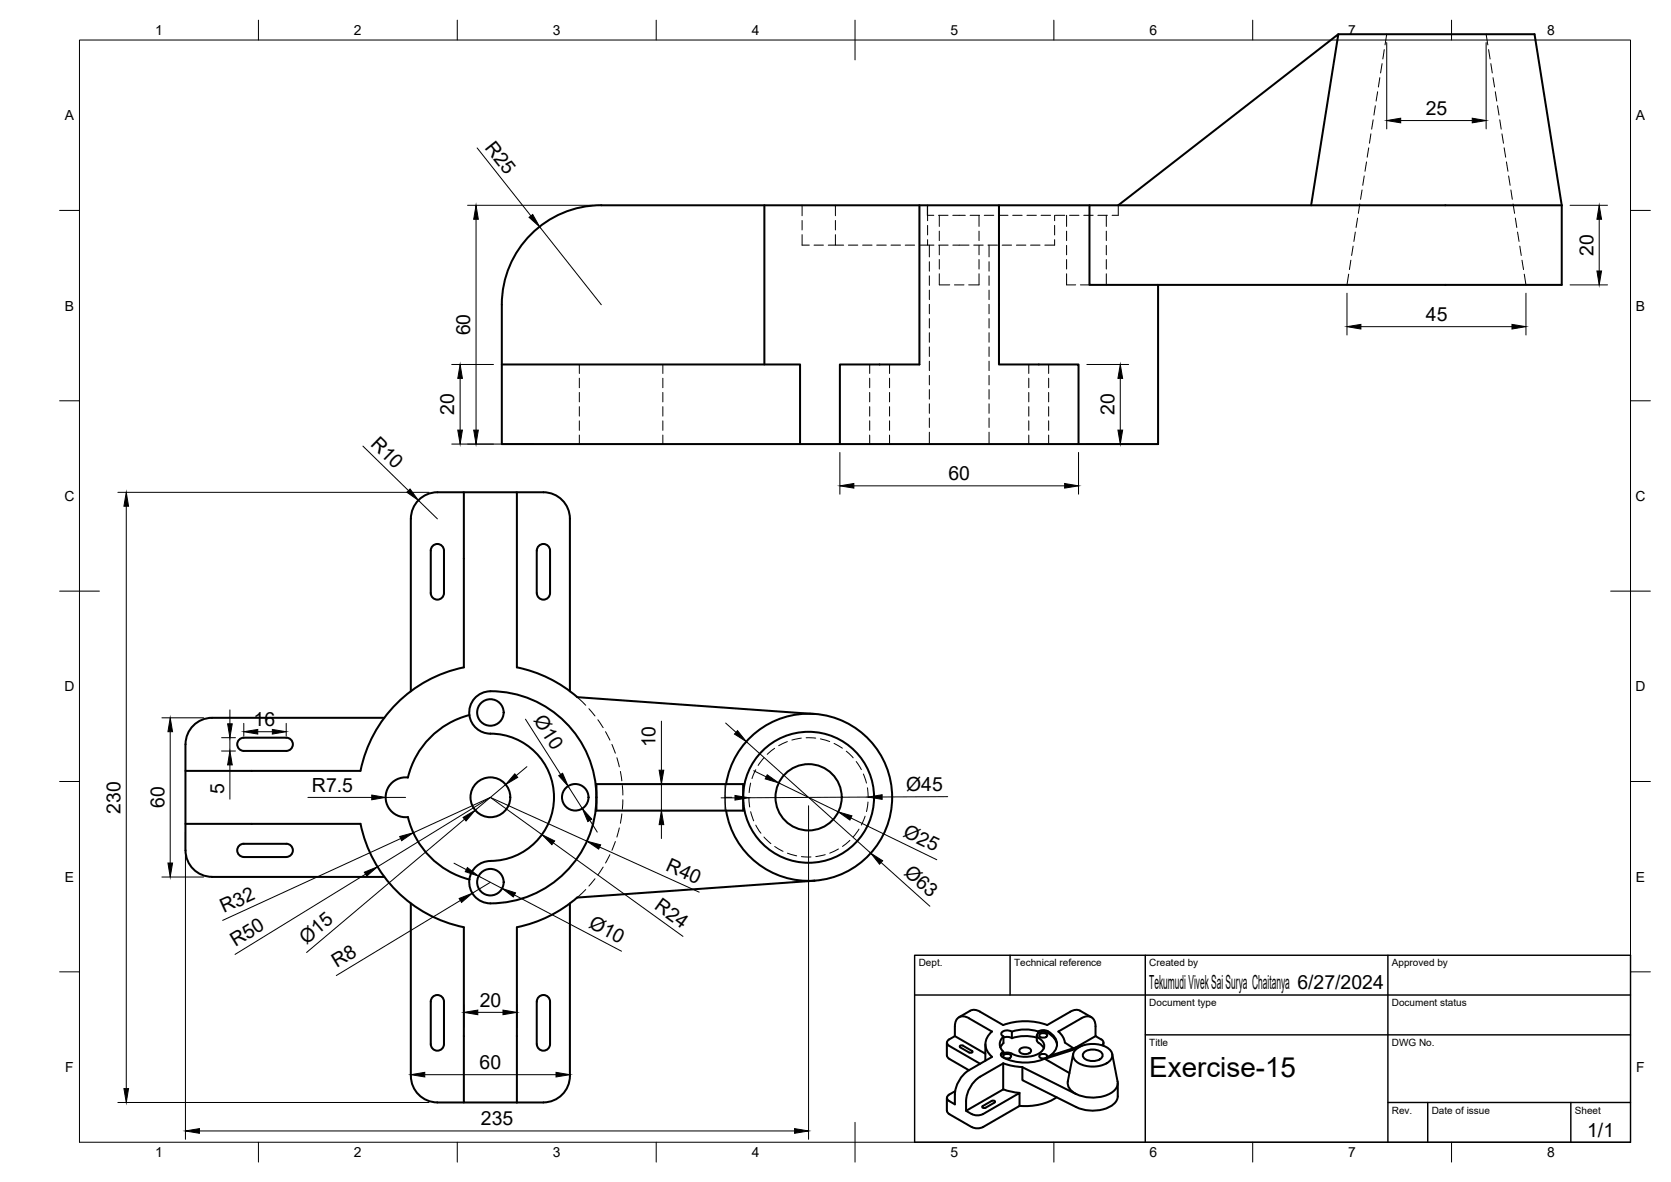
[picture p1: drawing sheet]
<svg xmlns="http://www.w3.org/2000/svg" width="420mm" height="297mm" viewBox="0 0 420 297" stroke-linecap="round" stroke-linejoin="round" font-family="sans-serif">
<!-- layer: Visible -->
<g fill="none" stroke="#000" stroke-width=".51">
<path d="M336.5 8.6h49.3l6.9 43M151.2 51.6h241.5M151.2 51.6a25 25 0 0 0-25 25v35h165v-40M192.2 51.6v40M231.2 51.6v40h-20v20M251.2 51.6v40h20v20M273.9 51.6v20h118.8v-20M281.2 51.6l55.3-43-6.8 43M126.2 91.6h75v20M103.3 130.4v43.3M103.3 130.4a6.7 6.7 0 0 1 6.7-6.7h26.6a6.7 6.7 0 0 1 6.7 6.7v43.3M108.8 137.2a1.66 1.66 0 0 1 1.8-.4 1.66 1.66 0 0 1 1 1.6v10.6a1.66 1.66 0 0 1-1.6 1.7 1.66 1.66 0 0 1-1.7-1.7v-10.6z"/>
<path d="M116.6 123.7v44M130 123.7v44M135.5 137.2a1.66 1.66 0 0 1 1.8-.4 1.66 1.66 0 0 1 1 1.6v10.6a1.66 1.66 0 0 1-1.7 1.7 1.66 1.66 0 0 1-1.6-1.7v-10.6zM116.6 167.7a33.3 33.3 0 0 0-25.9 26M118 179.7a21.4 21.4 0 0 0-15.4 15.7 5 5 0 0 0-5.6 5 5 5 0 0 0 5.6 4.9 21.3 21.3 0 0 0 15.4 15.7M123.3 173.7a26.6 26.6 0 0 1 26.7 27.2 26.6 26.6 0 0 1-28 26 5.3 5.3 0 0 1-4-5.9 5.3 5.3 0 0 1 5.3-4.6 16 16 0 0 0 16-16.5 16 16 0 0 0-16.9-15.6 5.3 5.3 0 0 1-4.4-5.7 5.3 5.3 0 0 1 5.3-4.9M130 167.7a33.3 33.3 0 0 1 15.1 7.5l59.7 4.2M46.6 193.7h44M60.1 185.9l1.2-.5h10.7a1.66 1.66 0 0 1 1.6 1.7 1.66 1.66 0 0 1-1.6 1.6h-10.7a1.66 1.66 0 0 1-1.5-1 1.66 1.66 0 0 1 .3-1.8zM96.6 180.4h-43.3a6.7 6.7 0 0 0-6.6 6.6l-.1 26.7a6.7 6.7 0 0 0 6.7 6.7M150 197h36.9v6.7h-36.9zM182.6 197a21 21 0 0 1 22.5-17.6 21 21 0 0 1 19.2 21.1 21 21 0 0 1-19.5 20.8"/>
<path d="M46.6 207h44M60.1 212.5l1.2-.5h10.7a1.67 1.67 0 0 1 1.6 1.7 1.67 1.67 0 0 1-1.6 1.7h-10.7a1.66 1.66 0 0 1-1.5-1.1 1.66 1.66 0 0 1 .3-1.8zM90.7 207a33.3 33.3 0 0 0 25.9 26M182.6 203.7a21 21 0 0 0 22.2 17.6M53.3 220.4h43.3M103.3 227v43.4M116.6 233.1v44h13.4M130 233.1v44M143.3 227v43.4a6.7 6.7 0 0 1-6.7 6.6M204.8 221.3l-59.7 4.2a33.3 33.3 0 0 1-15.1 7.5M108.8 250.5a1.66 1.66 0 0 1 1.8-.3 1.66 1.66 0 0 1 1 1.5v10.7a1.66 1.66 0 0 1-1.6 1.6 1.66 1.66 0 0 1-1.7-1.6v-10.7zM135.5 250.5a1.66 1.66 0 0 1 1.8-.3 1.66 1.66 0 0 1 1 1.5v10.7a1.67 1.67 0 0 1-1.7 1.6 1.67 1.67 0 0 1-1.6-1.6v-10.7z"/>
<path d="M240.1 257.9v2.5l-1.4 .8a.85 .85 0 0 0-.6 .8 .85 .85 0 0 0 .6 .8l7.7 4.5M240.1 257.9a2.14 2.14 0 0 1 1-2.3 2.14 2.14 0 0 1 2.5 .3l5.8 3.3a3.9 3.9 0 0 0 0 6.4l-5.8 3.4-4.9-2.9-.4-.4-.2-.4M246.4 254.3l5.9 3.3a16.2 16.2 0 0 1 11 0l5.8-3.4a2.6 2.6 0 0 1 2.5-.2l2.8 1.6M246.5 254.2a2.6 2.6 0 0 0-2.5-.2l-2.9 1.6M254.4 259.3a2 2 0 0 0-2.6 .3 .71 .71 0 0 0 .5 .9M254.4 259.3v1.6M261 259.2v.5M261.4 260l.9-.4a.73 .73 0 0 1 .9 .8l-.9 .4a.73 .73 0 0 1-.9-.8zM263.4 259.1a2.49 2.49 0 0 0-2.4 .1 10.6 10.6 0 0 0-6.6 .1M263.4 259.1a3.5 3.5 0 0 1 2 4.7 9 9 0 0 1-8.2 3.2 8.9 8.9 0 0 1-5.5-1.8 .77 .77 0 0 1 .6-.9M266.1 259.2l5.8-3.3a2.16 2.16 0 0 1 2.5-.3 2.16 2.16 0 0 1 1.1 2.3v2.5l1.4 .8M266.1 259.2l1.1 1.3 .6 1.5 2.1 1.4"/>
<path d="M103.3 270.4a6.7 6.7 0 0 0 6.7 6.6M110 277.1h6.6M130 277.1h6.6M238.1 262v3.3M238.1 275.9v3.3M240.1 260.4l7.7 4.4M240.2 274.2l-1.5 .9a.86 .86 0 0 0-.6 .8 .86 .86 0 0 0 .6 .8l1.4 .8v-2.4M242.1 262.8l-.4-.1-.4 .3 2.4 1.5 .5 .1 .3-.2-.1-.3-2.3-1.3M243.6 268.9a7.8 7.8 0 0 0-3.5 6.2M246.5 270.6a7.8 7.8 0 0 0-3.6 6.1v2.5M247.8 262.4v4.2M247.8 278.4h-.5l-.3-.3 2.4-1.4 .4-.1 .4 .2-.1 .3-2.3 1.3"/>
<path d="M252.2 273.8l-9.3 5.4a4 4 0 0 0 3.8 .9l9.6-5.4v3.2M252.2 267.2l-5.8 3.4M252.2 267.2v6.6M252.3 267.2l2.6 .7 2.2 .3M252.3 273.8l2.2 .6 1.9 .3M252.3 264.7l-.6 .5M252.3 260.5a2.71 2.71 0 0 1-.6 2.4l-.2 .3M252.3 265.2l.9-.4a.73 .73 0 0 1 1 .8l-1 .4a.73 .73 0 0 1-.9-.8zM252.3 260.5a2.44 2.44 0 0 0 0 3.8v.4M252.3 260.8l1.3-.2 .8 .3M256.3 277.9l-9.1 5.3-1.4 .4-1.5-.4-5.6-3.2-.6-.9M256.4 263.7a1.95 1.95 0 0 1 2.9 .2 1.29 1.29 0 0 1-1.8 1 .9 .9 0 0 1-.9-.2 .9 .9 0 0 1-.2-1z"/>
<path d="M257.1 268.2v3.2l13.5 6.8a9.5 9.5 0 0 0 9.5-.8 2.67 2.67 0 0 0 1-1.9M257.1 268.2l13.5 6.8M260.7 260.2l.1 1.5 .4 .4M260.7 260.8a10.6 10.6 0 0 0-6.3 .1M261.2 262.1l.6 .5 .7 .8M261.4 265.2l.9-.4a.73 .73 0 0 1 .9 .8l-.9 .4a.73 .73 0 0 1-.9-.8zM265.7 275.7a14.3 14.3 0 0 1-9.3 2.2M265.8 262.6a3.5 3.5 0 0 0-4.5-3.1 .71 .71 0 0 0-.6 .6 .71 .71 0 0 0 .5 .7 2.08 2.08 0 0 1 1.4 2 2.08 2.08 0 0 1-1.4 2 7.7 7.7 0 0 1-7.2-.2l-.9-.1-.8 .2M269.8 264.9l-1.3 6.9a3 3 0 0 0 2.1 3.1M270.5 263.7l.1-.1-7.9 2.5M270.6 263.6a7 7 0 0 1 8.7 .5 2.07 2.07 0 0 1-1.1 3.1 7.5 7.5 0 0 1-7.6-.4 1.91 1.91 0 0 1 0-3.2zM271.9 262.9l-1.3 .7"/>
<path d="M272 262.8l-7.9 2.5-1.4 .8 6.2 3.6M272.6 264.5a3.4 3.4 0 0 1 4.6 .3 1.57 1.57 0 0 1-1.8 1.8 3 3 0 0 1-3.1-1v-.8zM275.5 260.4l-5 2.8M276.9 261.2a.84 .84 0 0 1 .6 .7 .84 .84 0 0 1-.4 .8M277.5 262v.8M279.7 264.9l1.3 6.9a3.2 3.2 0 0 1-2.5 3.3 10.1 10.1 0 0 1-7.9-.2M281.1 272.2v3.3"/>
<circle cx="123.3" cy="179" r="3.3"/>
<circle cx="123.3" cy="200.4" r="5"/>
<circle cx="144.6" cy="200.4" r="3.3"/>
<circle cx="203.3" cy="200.4" r="16.5"/>
<circle cx="203.3" cy="200.4" r="8.3"/>
<circle cx="123.3" cy="221.7" r="3.3"/>
</g>
<!-- layer: Hidden -->
<g fill="none" stroke="#000" stroke-width=".25">
<path d="M346.9 19.5l-.3 2.4M347.5 16l-.4 2.3M348.1 12.5l-.4 2.3M348.7 8.6l-.4 2.7M373.7 8.6l.4 2.7M374.3 12.5l.4 2.3M374.9 16l.3 2.3M375.4 19.5l.4 2.4M344.1 37.2l-.3 2.3M344.7 33.6l-.4 2.4M345.3 30.1l-.4 2.4M345.8 26.6l-.3 2.3"/>
<path d="M346.4 23.1l-.4 2.3M376 23.1l.3 2.3M376.5 26.6l.4 2.3M377.1 30.1l.4 2.4M377.7 33.6l.3 2.4M378.2 37.2l.4 2.3M201.7 59v2.6h1.8M201.7 51.6v2.6M201.7 55.4v2.4M210.1 59v2.6h-1.8M210.1 51.6v2.6M210.1 55.4v2.4"/>
<path d="M233.2 51.6v2.5h1.6M233.2 51.6v3.9M233.2 56.6v2.4M236 54.1h2.4M236.2 54.1v2.8M236.2 58.1v2.4M239.6 54.1h3.1M243.9 54.1h2.4M246.2 54.1v2.8M246.2 58.1v2.4M247.5 54.1h2.4M251.1 54.1h2.3"/>
<path d="M254.6 54.1h2.4M258.2 54.1h2.4M261.8 54.1h2.4M265.2 54.1v1.4M265.2 56.6v2.4M265.3 54.1h2.4M268.2 54.1v2.8M268.2 58.1v2.4M268.9 54.1h2.4M272.5 54.1h2.4M276.1 54.1h2.3M278.2 54.1v2.8"/>
<path d="M278.2 58.1v2.4M281.2 51.6v2.5h-1.6M340.8 58.3l-.4 2.4M341.4 54.8l-.4 2.4M341.9 51.3l-.4 2.3M342.5 47.7l-.4 2.4M343 44.2l-.4 2.4M343.6 40.7l-.4 2.3M378.8 40.7l.4 2.3M379.3 44.2l.4 2.4M379.9 47.7l.4 2.4M380.4 51.3l.4 2.3"/>
<path d="M381 54.8l.4 2.4M381.6 58.3l.4 2.4M204.7 61.6h2.4M210.1 61.6h2M213.3 61.6h2.4M216.9 61.6h2.4M220.5 61.6h2.3M224 61.6h2.4M227.6 61.6h2.4M233.2 60.2v1.4h-2M233.2 61.6h1.6M233.7 61.6v3"/>
<path d="M233.7 65.8v2.3M233.7 69.3v2.4M233.7 72.9v2.4M233.7 76.5v2.4M236 61.6h2.4M236.2 68.8v2.8h2.6M236.2 61.7v2.3M236.2 65.2v2.4M239.6 61.6h4M240 71.6h2.4M244.8 61.6h2.4M246.2 68.8v2.8h-2.6"/>
<path d="M246.2 61.7v2.3M246.2 65.2v2.4M248.4 61.6h2.4M248.7 61.6v3M248.7 65.8v2.3M248.7 69.3v2.4M248.7 72.9v2.4M248.7 76.5v2.4M252 61.6h2.4M255.6 61.6h2.3M259.1 61.6h2.4M265.2 60.2v1.4h-2.5"/>
<path d="M268.2 68.8v2.8h2.3M268.2 61.7v2.3M268.2 65.2v2.4M271.7 71.6h2.2M278.2 61.7v2.3M278.2 65.2v2.4M278.2 68.8v2.8M339.1 68.9l-.4 2.7M339.7 65.4l-.4 2.3M340.2 61.9l-.3 2.3M382.1 61.9l.4 2.3M382.7 65.4l.4 2.3"/>
<path d="M383.3 68.9l.4 2.7M145.7 91.6v2.3M145.7 95v2.4M145.7 98.6v2.4M166.7 91.6v2.3M166.7 95v2.4M166.7 98.6v2.4M218.7 91.6v2.3M218.7 95v2.4M218.7 98.6v2.4M223.7 91.6v2.3M223.7 95v2.4"/>
<path d="M223.7 98.6v2.4M233.7 80.1v2.3M233.7 83.6v2.4M233.7 87.2v2.4M233.7 90.8v2.3M233.7 94.3v2.4M233.7 97.9v2.4M248.7 80.1v2.3M248.7 83.6v2.4M248.7 87.2v2.4M248.7 90.8v2.3M248.7 94.3v2.4"/>
<path d="M248.7 97.9v2.4M258.7 91.6v2.3M258.7 95v2.4M258.7 98.6v2.4M263.7 91.6v2.3M263.7 95v2.4M263.7 98.6v2.4M145.7 102.2v2.4M145.7 105.8v2.3M145.7 109.3v2.3M166.7 102.2v2.4M166.7 105.8v2.3"/>
<path d="M166.7 109.3v2.3M218.7 102.2v2.4M218.7 105.8v2.3M218.7 109.3v2.3M223.7 102.2v2.4M223.7 105.8v2.3M223.7 109.3v2.3M233.7 101.5v2.4M233.7 105.1v2.3M233.7 108.6v3M248.7 101.5v2.4M248.7 105.1v2.3"/>
<path d="M248.7 108.6v3M258.7 102.2v2.4M258.7 105.8v2.3M258.7 109.3v2.3M263.7 102.2v2.4M263.7 105.8v2.3M263.7 109.3v2.3M145.1 175.2l2.2 2M148.1 178.1l1.5 1.8M150.3 180.9l1.4 1.9M152.3 183.9l1.1 2.1M153.9 187.1l.8 2.2"/>
<path d="M155.1 190.4l.6 2.3M156 193.9l.4 2.3M156.5 197.4l.1 2.4M182.3 197v6.7M182.6 197l-.3 3.4M188.7 196.8l-.3 2.4M190 193.4l-.9 2.3M192.1 190.4l-1.5 2M194.8 188.1l-1.9 1.5M198 186.4l-2.2 1M201.5 185.5l-2.4 .5M202.7 185.4l2.4 .1"/>
<path d="M206.3 185.7l2.3 .7M209.7 186.8l2.1 1.2M212.8 188.8l1.7 1.6M215.3 191.4l1.3 2M217.1 194.5l.8 2.3M218.1 198l.2 2.4M151.7 217.9l-1.4 2M153.4 214.8l-1.1 2.1M154.7 211.5l-.8 2.2M155.7 208.1l-.6 2.3M156.4 204.5l-.4 2.4M156.6 201l-.1 2.4"/>
<path d="M182.3 200.4l.3 3.3M182.3 200.4h1.7M185.2 200.4h1.7M188.3 200.4l.2 2.4M188.7 204l.8 2.3M190 207.4l1.3 2M192.1 210.3l1.7 1.7M194.8 212.7l2.1 1.2M198 214.4l2.3 .7M201.5 215.3l2.4 .1M207.5 214.8l-2.4 .5M210.8 213.4l-2.2 1"/>
<path d="M213.7 211.2l-1.9 1.5M216 208.4l-1.5 1.9M217.5 205.1l-.9 2.2M218.2 201.6l-.3 2.3M147.3 223.5l-2.2 2.1M149.6 220.8l-1.5 1.9"/>
</g>
<!-- layer: BORDER -->
<g fill="none" stroke="#000" stroke-width=".25">
<path d="M20 10.1h390v276.9h-390zM65 5.1v5M115 5.1v5M165 5.1v5M215 5.1v10M265 5.1v5M315 5.1v5M365 5.1v5M15 52.9h5M410 52.9h5M15 100.7h5M410 100.7h5"/>
<path d="M15 148.6h10M405 148.6h10M15 196.4h5M410 196.4h5M15 244.2h5M410 244.2h5M65 287v5M115 287v5M165 287v5M215 282.1v9.9M265 287v5M315 287v5"/>
<path d="M365 287v5"/>
</g>
<!-- layer: TITLEBLOCK -->
<path d="M230 240.1h180v46.9h-180zM230 250h180M254 240.1v9.9M288 240.1v46.9M349 240.1v46.9M288 260.1h122M349 277.1h61M359 277.1v9.9M395 277.1v9.9" fill="none" stroke="#000" stroke-width=".36"/>
<!-- layer: FD_Dimensions -->
<g fill="none" stroke="#000" stroke-width=".25">
<path d="M348.7 10.7v21.7M373.7 10.7v21.7M120 37.2l13.5 17.1M352.2 30.3h18M117.6 51.6h31.5M119.7 55.1v53M135.7 57l15.5 19.6M394.8 51.6h9.4M402.1 55.1v13M338.7 73.7v10.5M383.7 73.7v10.5M394.8 71.6h9.4"/>
<path d="M113.6 91.6h10.5M115.7 95.1v13M273.3 91.6h10.5M281.7 95.1v13M342.2 82.1h38M91.2 112.1l11.5 11.2M113.6 111.6h20.5M211.2 113.7v10.5M271.2 113.7v10.5M273.3 111.6h10.5M29.6 123.7h78.3M31.7 127.2v146.4"/>
<path d="M105.2 125.7l4.8 4.7M214.7 122.1h53M57.8 178.4v3.5M40.7 180.4h10.5M42.8 183.9v33M55.7 185.4h3.5M55.7 188.7h3.5M57.8 185.4v3.3M57.8 192.2v8.6M61.3 181.8v3.2M64.8 183.9h3.7M72 181.8v3.2"/>
<path d="M127.1 197.2l-7.6 6.4M132.1 180.7l8.9 13.9M132.5 192.7l-2.7 2.2M142.9 197.6l3.5 5.6M165.9 197h2.5M166.3 181.2v12.4M166.3 197v6.7M182.5 181.7l2.6 2.3M187.7 186.4l31.2 28M189.5 193.7l3.2 1.5M195.8 196.8l15 7.2M46.6 209.2v77.1"/>
<path d="M77.4 200.4h16.1M91.9 219.7l-32.8 20.1M97 200.4h5M100.7 210.7l-44.7 20.6M114.2 216.9l3.1 1.7M116.8 205.9l-39.7 33.5M123.3 200.4l-28.4 17.4M123.3 200.4l-19.4 8.9M123.3 200.4l13 9.3M123.3 200.4l24.3 11M139.1 211.8l32.6 23.5M148.3 206.1l1.9 3"/>
<path d="M150.8 212.9l25 11.3M165.9 203.7h2.5M166.3 207.2v3.5M181.3 200.5h3.5M203.3 202.5v83.8M214 205.6l21.5 10.5M218.3 200.3l-30 .2M221.6 216.8l12.2 10.9M238.3 200.2l-16.5 .1M40.7 220.4h10.5M115.7 226.3l-31.1 18.9M120.4 220.2l5.9 3.1"/>
<path d="M123.3 221.7l-4.6 2.8M129.3 224.9l27 14.1M116.6 252.3v6M120.1 254.4h6.4M130 252.3v6M29.6 277.1h78.3M106.8 270.1h33M50.1 284.2h149.7"/>
</g>
<g fill="#000" stroke="#000" stroke-width=".25">
<path d="M348.7 30.3l3.5-.6v1.2zM370.2 29.7l3.5 .6-3.5 .6zM119.7 51.6l.6 3.5h-1.2zM133 54.6l.9-.7 1.8 3.1zM402.1 51.6l.6 3.5h-1.2zM401.5 68.1h1.2l-.6 3.5zM115.7 91.6l.6 3.5h-1.2zM281.7 91.6l.6 3.5h-1.2zM338.7 82.1l3.5-.6v1.2zM380.2 81.5l3.5 .6-3.5 .6zM115.1 108.1h1.2l-.6 3.5zM119.1 108.1h1.2l-.6 3.5z"/>
<path d="M281.1 108.1h1.2l-.6 3.5zM31.7 123.7l.6 3.5h-1.1zM103.1 122.9l2.1 2.8-2.9-2zM211.2 122.1l3.5-.6v1.2zM267.7 121.5l3.5 .6-3.5 .6zM42.8 180.4l.6 3.5h-1.2zM57.2 181.9h1.2l-.6 3.5zM57.8 188.7l.6 3.5h-1.2zM61.3 183.9l3.5-.6v1.2zM68.5 183.3l3.5 .6-3.5 .6zM93.5 199.8l3.5 .6-3.5 .6zM129.4 194.5l.8 .9-3.1 1.8z"/>
<path d="M140.5 194.9l1-.6 1.4 3.3zM165.7 193.6h1.2l-.6 3.4zM184.8 199.9l3.5 .6-3.5 .6zM185.4 183.6l2.3 2.8-3-1.9zM192.9 194.7l2.9 2.1-3.4-1.1zM218.3 200.3l3.5-.6v1.2zM42.2 216.9h1.2l-.6 3.5zM91.6 219.2l3.3-1.4-2.7 2.4zM100.5 210.2l3.4-.9-2.9 2zM116.4 205.4l3.1-1.8-2.3 2.7zM117.5 218l2.9 2.2-3.4-1.1zM136.3 209.7l3.2 1.6-.7 1z"/>
<path d="M146.4 203.2l2.4 2.7-1 .6zM147.6 211.4l3.4 .9-.5 1.1zM166.3 203.7l.6 3.5h-1.2zM210.8 204l3.4 1-.5 1.1zM218.9 214.4l3 1.9-.8 .9zM115.4 225.8l3.3-1.3-2.6 2.3zM126.3 223.3l3.3 1.1-.5 1zM116.6 254.4l3.5-.6v1.2zM126.5 253.8l3.5 .6-3.5 .6zM31.2 273.6h1.1l-.6 3.5zM103.3 270.1l3.5-.6v1.1zM139.8 269.5l3.5 .6-3.5 .5z"/>
<path d="M46.6 284.2l3.5-.6v1.2zM199.8 283.6l3.5 .6-3.5 .6z"/>
</g>
<text font-size="7" x="289" y="270.6">Exercise-15</text>
<g font-size="4.9">
<text x="358.5" y="28.8">25</text>
<text x="121.8" y="37.1" transform="rotate(52 121.8 37.1)">R25</text>
<text x="400.6" y="64.3" transform="rotate(-90 400.6 64.3)">20</text>
<text x="358.5" y="80.6">45</text>
<text x="118.2" y="84.3" transform="rotate(-90 118.2 84.3)">60</text>
<text x="114.2" y="104.3" transform="rotate(-90 114.2 104.3)">20</text>
<text x="280.2" y="104.3" transform="rotate(-90 280.2 104.3)">20</text>
<text x="93" y="111.8" transform="rotate(44 93 111.8)">R10</text>
<text x="238.5" y="120.6">60</text>
<text x="63.8" y="182.4">16</text>
<text x="134.1" y="180.9" transform="rotate(58 134.1 180.9)">Ø10</text>
<text x="164.8" y="187.8" transform="rotate(-90 164.8 187.8)">10</text>
<text x="41.3" y="203.1" transform="rotate(-90 41.3 203.1)">60</text>
<text x="56.3" y="199.7" transform="rotate(-90 56.3 199.7)">5</text>
<text x="78.4" y="198.9">R7.5</text>
<text x="227.8" y="198.7">Ø45</text>
<text x="30.3" y="204.4" transform="rotate(-90 30.3 204.4)">230</text>
<text x="226.8" y="210.1" transform="rotate(26 226.8 210.1)">Ø25</text>
<text x="167.2" y="218.7" transform="rotate(24 167.2 218.7)">R40</text>
<text x="227.1" y="219.6" transform="rotate(42 227.1 219.6)">Ø63</text>
<text x="56.3" y="229.5" transform="rotate(-25 56.3 229.5)">R32</text>
<text x="147.8" y="232.8" transform="rotate(28 147.8 232.8)">Ø10</text>
<text x="164.3" y="228.3" transform="rotate(36 164.3 228.3)">R24</text>
<text x="59.2" y="238.1" transform="rotate(-32 59.2 238.1)">R50</text>
<text x="77" y="237.4" transform="rotate(-40 77 237.4)">Ø15</text>
<text x="84.7" y="243.4" transform="rotate(-31 84.7 243.4)">R8</text>
<text x="289" y="248.5">Tekumudi Vivek Sai Surya Chaitanya 6/27/2024</text>
<text x="120.6" y="252.9">20</text>
<text x="120.6" y="268.6">60</text>
<text x="120.9" y="282.8">235</text>
<text x="399.1" y="285.7">1/1</text>
</g>
<g font-size="3.5">
<text x="39" y="8.8">1</text>
<text x="89" y="8.8">2</text>
<text x="139" y="8.8">3</text>
<text x="189" y="8.8">4</text>
<text x="239" y="8.8">5</text>
<text x="289" y="8.8">6</text>
<text x="339" y="8.8">7</text>
<text x="389" y="8.8">8</text>
<text x="16.3" y="30.2">A</text>
<text x="411.3" y="30.2">A</text>
<text x="16.3" y="78">B</text>
<text x="411.3" y="78">B</text>
<text x="16.2" y="125.9">C</text>
<text x="411.2" y="125.9">C</text>
<text x="16.2" y="173.7">D</text>
<text x="411.2" y="173.7">D</text>
<text x="16.3" y="221.6">E</text>
<text x="411.3" y="221.6">E</text>
<text x="16.4" y="269.4">F</text>
<text x="411.4" y="269.4">F</text>
<text x="39" y="290.8">1</text>
<text x="89" y="290.8">2</text>
<text x="139" y="290.8">3</text>
<text x="189" y="290.8">4</text>
<text x="239" y="290.8">5</text>
<text x="289" y="290.8">6</text>
<text x="339" y="290.8">7</text>
<text x="389" y="290.8">8</text>
</g>
<g font-size="2.5">
<text x="231" y="242.9">Dept.</text>
<text x="255" y="242.9">Technical reference</text>
<text x="289" y="242.9">Created by</text>
<text x="350" y="242.9">Approved by</text>
<text x="289" y="252.8">Document type</text>
<text x="350" y="252.8">Document status</text>
<text x="289" y="262.9">Title</text>
<text x="350" y="262.9">DWG No.</text>
<text x="350" y="279.9">Rev.</text>
<text x="360" y="279.9">Date of issue</text>
<text x="396" y="279.9">Sheet</text>
</g>
</svg>
